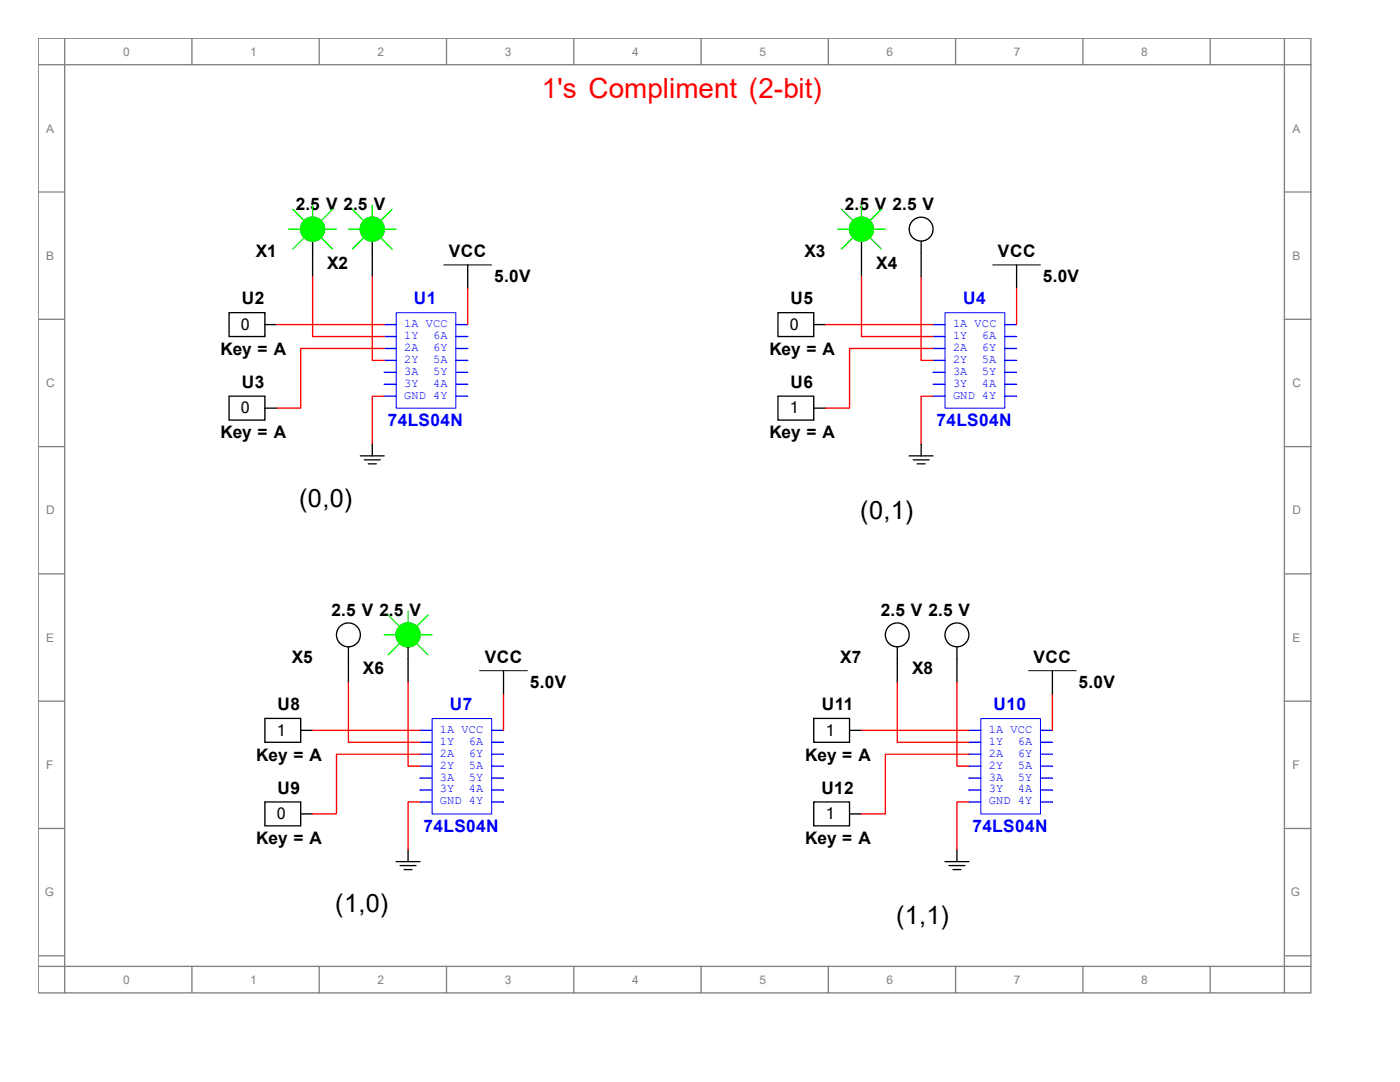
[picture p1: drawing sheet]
<svg xmlns="http://www.w3.org/2000/svg" width="279mm" height="216mm" viewBox="0 0 279 216" stroke-linecap="round" stroke-linejoin="round" font-family="sans-serif">
<g fill="none" stroke="#808080" stroke-width=".26">
<path d="M7.6 7.6h254v190.5h-254zM7.6 12.9h254M12.9 7.6v190.5M38.3 7.6v5.3M63.7 7.6v5.3M89.1 7.6v5.3M114.5 7.6v5.3M139.9 7.6v5.3M165.3 7.6v5.3M190.7 7.6v5.3M216.1 7.6v5.3M241.5 7.6v5.3"/>
<path d="M256.3 7.6v190.5M7.6 38.3h5.3M256.3 38.3h5.3M7.6 63.7h5.3M256.3 63.7h5.3M7.6 89.1h5.3M256.3 89.1h5.3M7.6 114.5h5.3M256.3 114.5h5.3M7.6 139.9h5.3M256.3 139.9h5.3M7.6 165.3h5.3"/>
<path d="M256.3 165.3h5.3M7.6 190.7h5.3M7.6 192.8h254M38.3 192.8v5.3M63.7 192.8v5.3M89.1 192.8v5.3M114.5 192.8v5.3M139.9 192.8v5.3M165.3 192.8v5.3M190.7 192.8v5.3M216.1 192.8v5.3M241.5 192.8v5.3"/>
<path d="M256.3 190.7h5.3"/>
</g>
<path d="M79.1 62.4h11.9v19h-11.9z" fill="none" stroke="#00f" stroke-width=".2"/>
<path d="M76.7 64.8h2.4" fill="none" stroke="#00f" stroke-width=".26"/>
<path d="M76.7 67.2h2.4" fill="none" stroke="#00f" stroke-width=".26"/>
<path d="M76.7 69.5h2.4" fill="none" stroke="#00f" stroke-width=".26"/>
<path d="M76.7 71.9h2.4" fill="none" stroke="#00f" stroke-width=".26"/>
<path d="M76.7 74.3h2.4" fill="none" stroke="#00f" stroke-width=".26"/>
<path d="M76.7 76.7h2.4" fill="none" stroke="#00f" stroke-width=".26"/>
<path d="M76.7 79.1h2.4" fill="none" stroke="#00f" stroke-width=".26"/>
<path d="M91 79.1h2.3" fill="none" stroke="#00f" stroke-width=".26"/>
<path d="M91 76.7h2.3" fill="none" stroke="#00f" stroke-width=".26"/>
<path d="M91 74.3h2.3" fill="none" stroke="#00f" stroke-width=".26"/>
<path d="M91 71.9h2.3" fill="none" stroke="#00f" stroke-width=".26"/>
<path d="M91 69.5h2.3" fill="none" stroke="#00f" stroke-width=".26"/>
<path d="M91 67.2h2.3" fill="none" stroke="#00f" stroke-width=".26"/>
<path d="M91 64.8h2.3" fill="none" stroke="#00f" stroke-width=".26"/>
<path d="M88.6 52.9h9.5" fill="none" stroke="#000" stroke-width=".2"/>
<g fill="none" stroke="#000" stroke-width=".26">
<path d="M62.4 48.1v7.1M74.3 48.1v7.1M93.3 52.9v4.7M45.7 62.4h7.2v4.8h-7.2zM45.7 79.1h7.2v4.7h-7.2zM52.9 64.8h2.3M52.9 81.4h2.3M71.9 91h4.8M72.7 91.8h3.2M73.5 92.6h1.6M74.3 88.6v2.4"/>
<circle cx="62.4" cy="45.7" r="2.38"/>
<circle cx="74.3" cy="45.7" r="2.38"/>
</g>
<path d="M62.4 55.2v12h14.3M74.3 55.2v16.7h2.4M93.3 57.6v7.2M55.2 64.8h21.5M76.7 79.1h-2.4v9.5M76.7 69.5h-16.7v11.9h-4.8" fill="none" stroke="#f00" stroke-width=".26"/>
<g fill="none" stroke="#0f0" stroke-width=".26">
<path d="M57.6 45.7h2.4M58.4 41.8l2.4 2.3M60.8 47.3l-2.4 2.4M62.4 41v2.3M64 47.3l2.4 2.4M64.8 45.7h2.4M66.4 41.8l-2.4 2.3M69.5 45.7h2.4M70.3 41.8l2.4 2.3M72.7 47.3l-2.4 2.4M74.3 41v2.3M75.9 47.3l2.4 2.4"/>
<path d="M76.7 45.7h2.4M78.3 41.8l-2.4 2.3"/>
</g>
<g fill="#0f0" stroke="#0f0" stroke-width=".26">
<circle cx="62.4" cy="45.7" r="2.38"/>
<circle cx="74.3" cy="45.7" r="2.38"/>
</g>
<path d="M188.6 62.4h11.9v19h-11.9z" fill="none" stroke="#00f" stroke-width=".2"/>
<path d="M186.2 64.8h2.4" fill="none" stroke="#00f" stroke-width=".26"/>
<path d="M186.2 67.2h2.4" fill="none" stroke="#00f" stroke-width=".26"/>
<path d="M186.2 69.5h2.4" fill="none" stroke="#00f" stroke-width=".26"/>
<path d="M186.2 71.9h2.4" fill="none" stroke="#00f" stroke-width=".26"/>
<path d="M186.2 74.3h2.4" fill="none" stroke="#00f" stroke-width=".26"/>
<path d="M186.2 76.7h2.4" fill="none" stroke="#00f" stroke-width=".26"/>
<path d="M186.2 79.1h2.4" fill="none" stroke="#00f" stroke-width=".26"/>
<path d="M200.5 79.1h2.4" fill="none" stroke="#00f" stroke-width=".26"/>
<path d="M200.5 76.7h2.4" fill="none" stroke="#00f" stroke-width=".26"/>
<path d="M200.5 74.3h2.4" fill="none" stroke="#00f" stroke-width=".26"/>
<path d="M200.5 71.9h2.4" fill="none" stroke="#00f" stroke-width=".26"/>
<path d="M200.5 69.5h2.4" fill="none" stroke="#00f" stroke-width=".26"/>
<path d="M200.5 67.2h2.4" fill="none" stroke="#00f" stroke-width=".26"/>
<path d="M200.5 64.8h2.4" fill="none" stroke="#00f" stroke-width=".26"/>
<path d="M198.1 52.9h9.5" fill="none" stroke="#000" stroke-width=".2"/>
<g fill="none" stroke="#000" stroke-width=".26">
<path d="M171.9 48.1v7.1M183.8 48.1v7.1M202.9 52.9v4.7M155.3 62.4h7.1v4.8h-7.1zM155.3 79.1h7.1v4.7h-7.1zM162.4 64.8h2.4M162.4 81.4h2.4M181.5 91h4.7M182.2 91.8h3.2M183 92.6h1.6M183.8 88.6v2.4"/>
<circle cx="171.9" cy="45.7" r="2.38"/>
<circle cx="183.8" cy="45.7" r="2.38"/>
</g>
<path d="M167.2 45.7h2.3M168 41.8l2.3 2.3M170.3 47.3l-2.3 2.4M171.9 41v2.3M173.5 47.3l2.4 2.4M174.3 45.7h2.4M175.9 41.8l-2.4 2.3" fill="none" stroke="#0f0" stroke-width=".26"/>
<circle cx="171.9" cy="45.7" r="2.38" fill="#0f0" stroke="#0f0" stroke-width=".26"/>
<path d="M171.9 55.2v12h14.3M183.8 55.2v16.7h2.4M202.9 57.6v7.2M164.8 64.8h21.4M186.2 79.1h-2.4v9.5M186.2 69.5h-16.7v11.9h-4.7" fill="none" stroke="#f00" stroke-width=".26"/>
<path d="M86.2 143.4h11.9v19h-11.9z" fill="none" stroke="#00f" stroke-width=".2"/>
<path d="M83.8 145.7h2.4" fill="none" stroke="#00f" stroke-width=".26"/>
<path d="M83.8 148.1h2.4" fill="none" stroke="#00f" stroke-width=".26"/>
<path d="M83.8 150.5h2.4" fill="none" stroke="#00f" stroke-width=".26"/>
<path d="M83.8 152.9h2.4" fill="none" stroke="#00f" stroke-width=".26"/>
<path d="M83.8 155.3h2.4" fill="none" stroke="#00f" stroke-width=".26"/>
<path d="M83.8 157.6h2.4" fill="none" stroke="#00f" stroke-width=".26"/>
<path d="M83.8 160h2.4" fill="none" stroke="#00f" stroke-width=".26"/>
<path d="M98.1 160h2.4" fill="none" stroke="#00f" stroke-width=".26"/>
<path d="M98.1 157.6h2.4" fill="none" stroke="#00f" stroke-width=".26"/>
<path d="M98.1 155.3h2.4" fill="none" stroke="#00f" stroke-width=".26"/>
<path d="M98.1 152.9h2.4" fill="none" stroke="#00f" stroke-width=".26"/>
<path d="M98.1 150.5h2.4" fill="none" stroke="#00f" stroke-width=".26"/>
<path d="M98.1 148.1h2.4" fill="none" stroke="#00f" stroke-width=".26"/>
<path d="M98.1 145.7h2.4" fill="none" stroke="#00f" stroke-width=".26"/>
<path d="M95.7 133.8h9.6M205.3 133.8h9.5" fill="none" stroke="#000" stroke-width=".2"/>
<g fill="none" stroke="#000" stroke-width=".26">
<path d="M69.5 129.1v7.1M81.4 129.1v7.1M100.5 133.8v4.8M210 133.8v4.8M52.9 143.4h7.1v4.7h-7.1zM60 145.7h2.4M52.9 160h7.1v4.8h-7.1zM60 162.4h2.4M79.1 171.9h4.7M79.9 172.7h3.1M80.6 173.5h1.6M81.4 169.5v2.4"/>
<path d="M188.6 171.9h4.8M189.4 172.7h3.2M190.2 173.5h1.6M191 169.5v2.4"/>
<circle cx="69.5" cy="126.7" r="2.38"/>
<circle cx="81.4" cy="126.7" r="2.38"/>
</g>
<path d="M76.7 126.7h2.4M77.5 122.7l2.4 2.4M79.9 128.3l-2.4 2.4M81.4 121.9v2.4M83 128.3l2.4 2.4M83.8 126.7h2.4M85.4 122.7l-2.4 2.4" fill="none" stroke="#0f0" stroke-width=".26"/>
<circle cx="81.4" cy="126.7" r="2.38" fill="#0f0" stroke="#0f0" stroke-width=".26"/>
<path d="M195.7 143.4h11.9v19h-11.9z" fill="none" stroke="#00f" stroke-width=".2"/>
<path d="M193.4 145.7h2.3" fill="none" stroke="#00f" stroke-width=".26"/>
<path d="M193.4 148.1h2.3" fill="none" stroke="#00f" stroke-width=".26"/>
<path d="M193.4 150.5h2.3" fill="none" stroke="#00f" stroke-width=".26"/>
<path d="M193.4 152.9h2.3" fill="none" stroke="#00f" stroke-width=".26"/>
<path d="M193.4 155.3h2.3" fill="none" stroke="#00f" stroke-width=".26"/>
<path d="M193.4 157.6h2.3" fill="none" stroke="#00f" stroke-width=".26"/>
<path d="M193.4 160h2.3" fill="none" stroke="#00f" stroke-width=".26"/>
<path d="M207.6 160h2.4" fill="none" stroke="#00f" stroke-width=".26"/>
<path d="M207.6 157.6h2.4" fill="none" stroke="#00f" stroke-width=".26"/>
<path d="M207.6 155.3h2.4" fill="none" stroke="#00f" stroke-width=".26"/>
<path d="M207.6 152.9h2.4" fill="none" stroke="#00f" stroke-width=".26"/>
<path d="M207.6 150.5h2.4" fill="none" stroke="#00f" stroke-width=".26"/>
<path d="M207.6 148.1h2.4" fill="none" stroke="#00f" stroke-width=".26"/>
<path d="M207.6 145.7h2.4" fill="none" stroke="#00f" stroke-width=".26"/>
<g fill="none" stroke="#000" stroke-width=".26">
<path d="M179.1 129.1v7.1M191 129.1v7.1M162.4 143.4h7.1v4.7h-7.1zM169.5 145.7h2.4M162.4 160h7.1v4.8h-7.1zM169.5 162.4h2.4"/>
<circle cx="179.1" cy="126.7" r="2.38"/>
<circle cx="191" cy="126.7" r="2.38"/>
</g>
<path d="M69.5 136.2v11.9h14.3M81.4 136.2v16.7h2.4M100.5 138.6v7.1M179.1 136.2v11.9h14.3M191 136.2v16.7h2.4M210 138.6v7.1M62.4 145.7h21.4M83.8 150.5h-16.6v11.9h-4.8M171.9 145.7h21.5M193.4 150.5h-16.7v11.9h-4.8M83.8 160h-2.4v9.5M193.4 160h-2.4v9.5" fill="none" stroke="#f00" stroke-width=".26"/>
<text font-size="5.6" fill="#f00" x="108.2" y="19.5">1's Compliment (2-bit)</text>
<g font-size="5">
<text x="59.7" y="101.1">(0,0)</text>
<text x="171.7" y="103.5">(0,1)</text>
<text x="66.9" y="182">(1,0)</text>
<text x="178.8" y="184.4">(1,1)</text>
</g>
<g font-size="3.4">
<text x="59.1" y="42">2.5 V 2.5 V</text>
<text x="168.6" y="42">2.5 V 2.5 V</text>
<text x="51.1" y="51.2">X1</text>
<text x="65.3" y="53.6">X2</text>
<text x="89.6" y="51.2">VCC</text>
<text x="160.6" y="51.2">X3</text>
<text x="174.9" y="53.6">X4</text>
<text x="199.1" y="51.2">VCC</text>
<text x="98.6" y="56.3">5.0V</text>
<text x="208.1" y="56.3">5.0V</text>
<text x="48.3" y="60.7">U2</text>
<text x="157.7" y="60.7">U5</text>
<text x="44" y="70.8">Key = A</text>
<text x="153.5" y="70.8">Key = A</text>
<text x="48.3" y="77.4">U3</text>
<text x="157.7" y="77.4">U6</text>
<text x="44" y="87.5">Key = A</text>
<text x="153.5" y="87.5">Key = A</text>
<text x="66.2" y="122.9">2.5 V 2.5 V</text>
<text x="175.8" y="122.9">2.5 V 2.5 V</text>
<text x="58.2" y="132.2">X5</text>
<text x="72.4" y="134.6">X6</text>
<text x="96.8" y="132.2">VCC</text>
<text x="105.7" y="137.2">5.0V</text>
<text x="167.7" y="132.2">X7</text>
<text x="182" y="134.6">X8</text>
<text x="206.2" y="132.2">VCC</text>
<text x="215.3" y="137.2">5.0V</text>
<text x="55.4" y="141.7">U8</text>
<text x="164" y="141.7">U11</text>
<text x="51.1" y="151.8">Key = A</text>
<text x="160.7" y="151.8">Key = A</text>
<text x="55.4" y="158.4">U9</text>
<text x="163.9" y="158.4">U12</text>
<text x="51.1" y="168.4">Key = A</text>
<text x="160.7" y="168.4">Key = A</text>
</g>
<g font-size="3.4" fill="#00f">
<text x="82.6" y="60.7">U1</text>
<text x="192.2" y="60.7">U4</text>
<text x="77.4" y="85.1">74LS04N</text>
<text x="186.9" y="85.1">74LS04N</text>
<text x="89.8" y="141.7">U7</text>
<text x="198.3" y="141.7">U10</text>
<text x="84.5" y="166.1">74LS04N</text>
<text x="194.1" y="166.1">74LS04N</text>
</g>
<g font-size="3.2">
<text x="48.1" y="65.8">0</text>
<text x="157.6" y="65.8">0</text>
<text x="48.1" y="82.5">0</text>
<text x="157.6" y="82.5">1</text>
<text x="55.2" y="146.8">1</text>
<text x="164.8" y="146.8">1</text>
<text x="55.2" y="163.4">0</text>
<text x="164.8" y="163.4">1</text>
</g>
<g font-size="2.4" fill="#808080">
<text x="24.6" y="11.1">0</text>
<text x="50" y="11.1">1</text>
<text x="75.4" y="11.1">2</text>
<text x="100.8" y="11.1">3</text>
<text x="126.2" y="11.1">4</text>
<text x="151.6" y="11.1">5</text>
<text x="177" y="11.1">6</text>
<text x="202.4" y="11.1">7</text>
<text x="227.8" y="11.1">8</text>
<text x="9.2" y="26.5">A</text>
<text x="257.9" y="26.5">A</text>
<text x="9.2" y="51.9">B</text>
<text x="257.9" y="51.9">B</text>
<text x="9.2" y="77.3">C</text>
<text x="257.9" y="77.3">C</text>
<text x="9.2" y="102.7">D</text>
<text x="257.9" y="102.7">D</text>
<text x="9.2" y="128.1">E</text>
<text x="257.9" y="128.1">E</text>
<text x="9.2" y="153.5">F</text>
<text x="257.9" y="153.5">F</text>
<text x="8.9" y="178.9">G</text>
<text x="257.6" y="178.9">G</text>
<text x="24.6" y="196.3">0</text>
<text x="50" y="196.3">1</text>
<text x="75.4" y="196.3">2</text>
<text x="100.8" y="196.3">3</text>
<text x="126.2" y="196.3">4</text>
<text x="151.6" y="196.3">5</text>
<text x="177" y="196.3">6</text>
<text x="202.4" y="196.3">7</text>
<text x="227.8" y="196.3">8</text>
</g>
<g font-size="2.4" fill="#00f">
<text x="80.6" y="65.3">1A VCC</text>
<text x="190.2" y="65.3">1A VCC</text>
<text x="80.6" y="67.6">1Y</text>
<text x="80.6" y="70">2A</text>
<text x="86.4" y="70">6Y</text>
<text x="86.4" y="67.6">6A</text>
<text x="190.2" y="67.6">1Y</text>
<text x="190.2" y="70">2A</text>
<text x="196" y="70">6Y</text>
<text x="196" y="67.6">6A</text>
<text x="80.6" y="72.4">2Y</text>
<text x="80.6" y="74.8">3A</text>
<text x="80.6" y="77.2">3Y</text>
<text x="86.4" y="77.2">4A</text>
<text x="86.4" y="74.8">5Y</text>
<text x="86.4" y="72.4">5A</text>
<text x="190.2" y="72.4">2Y</text>
<text x="190.2" y="74.8">3A</text>
<text x="190.2" y="77.2">3Y</text>
<text x="196" y="77.2">4A</text>
<text x="196" y="74.8">5Y</text>
<text x="196" y="72.4">5A</text>
<text x="80.6" y="79.5">GND 4Y</text>
<text x="190.2" y="79.5">GND 4Y</text>
<text x="87.8" y="146.2">1A VCC</text>
<text x="87.8" y="148.6">1Y</text>
<text x="93.6" y="148.6">6A</text>
<text x="197.3" y="146.2">1A VCC</text>
<text x="197.3" y="148.6">1Y</text>
<text x="203.1" y="148.6">6A</text>
<text x="87.8" y="151">2A</text>
<text x="87.8" y="153.4">2Y</text>
<text x="87.8" y="155.7">3A</text>
<text x="93.6" y="155.7">5Y</text>
<text x="93.6" y="153.4">5A</text>
<text x="93.6" y="151">6Y</text>
<text x="197.3" y="151">2A</text>
<text x="197.3" y="153.4">2Y</text>
<text x="197.3" y="155.7">3A</text>
<text x="203.1" y="155.7">5Y</text>
<text x="203.1" y="153.4">5A</text>
<text x="203.1" y="151">6Y</text>
<text x="87.8" y="158.1">3Y</text>
<text x="87.8" y="160.5">GND 4Y</text>
<text x="93.6" y="158.1">4A</text>
<text x="197.3" y="158.1">3Y</text>
<text x="197.3" y="160.5">GND 4Y</text>
<text x="203.1" y="158.1">4A</text>
</g>
</svg>
